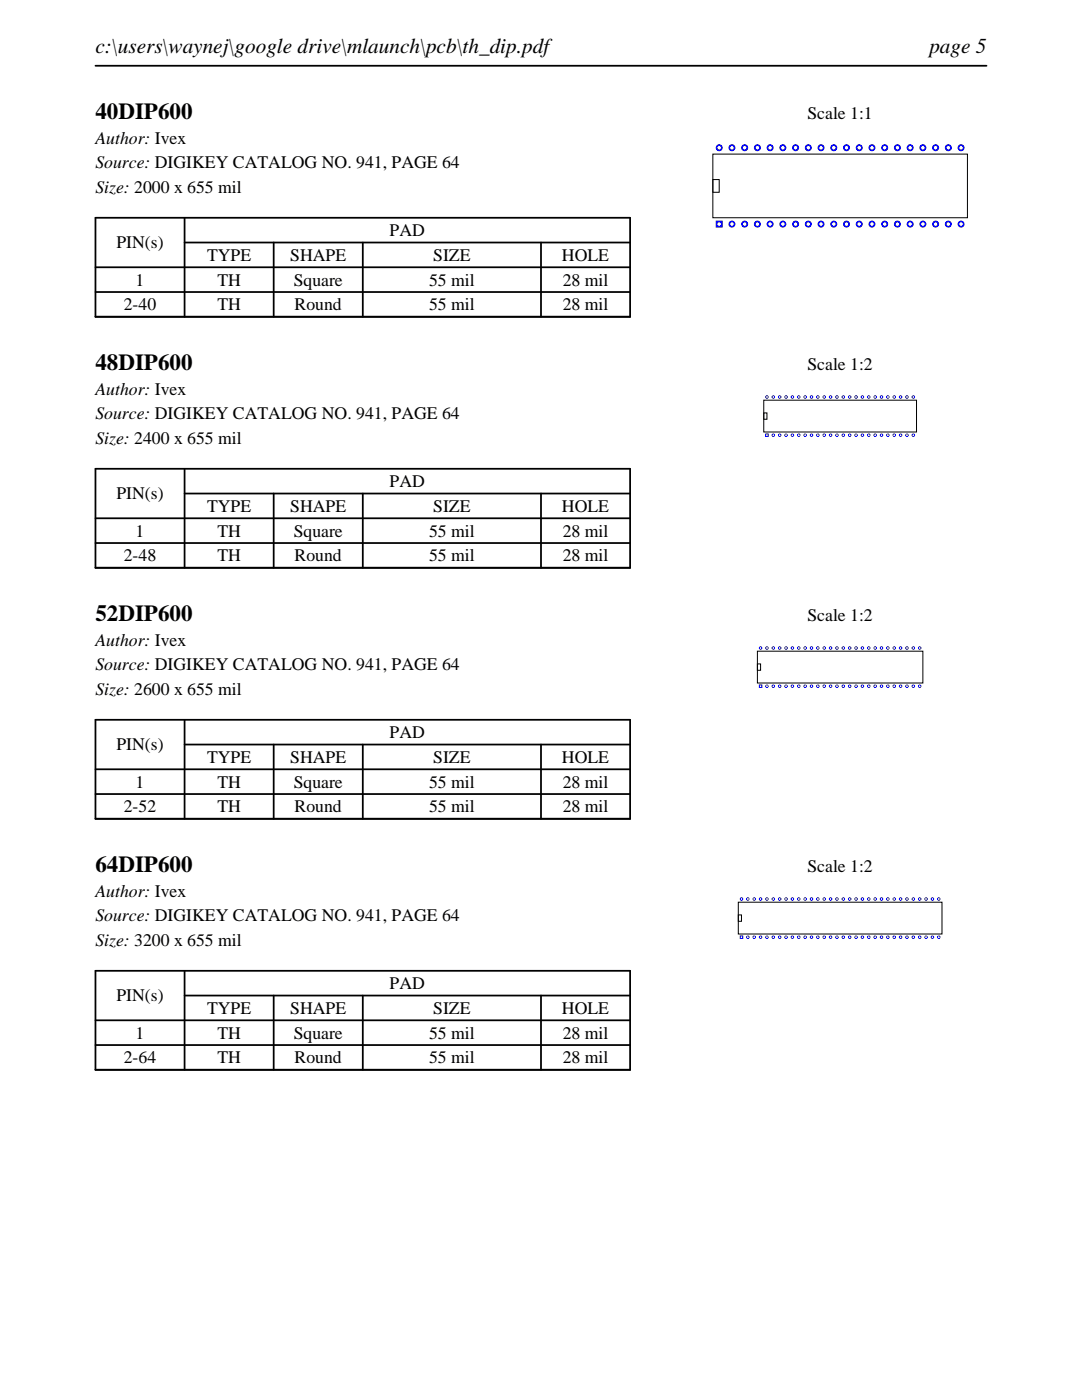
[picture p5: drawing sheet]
<svg xmlns="http://www.w3.org/2000/svg" width="216mm" height="279mm" viewBox="0 0 216 279" stroke-linecap="round" stroke-linejoin="round" font-family="sans-serif">
<path d="M19 13.1h177.8M19 43.5h106.7v19.7h-106.7zM19 53.3h106.7M19 58.3h106.7M36.8 48.4h88.9M36.8 43.5v19.7M54.6 48.4v14.8M72.4 48.4v14.8M107.9 48.4v14.8" fill="none" stroke="#000" stroke-width=".35"/>
<path d="M142.2 30.8h50.8v12.7h-50.8zM142.2 35.8h1.3v2.6h-1.3z" fill="none" stroke="#000" stroke-width=".2"/>
<g fill="#00f">
<path d="M142.8 44v1.4h1.4v-1.4zM143.2 44.7a.36 .36 0 0 1 .7 0 .36 .36 0 0 1-.7 0z"/>
<path d="M145.4 44.7a.7 .7 0 0 0 1.3 0 .7 .7 0 0 0-1.3 0zM145.7 44.7a.36 .36 0 0 1 .7 0 .36 .36 0 0 1-.7 0z"/>
<path d="M147.9 44.7a.7 .7 0 0 0 1.4 0 .7 .7 0 0 0-1.4 0zM148.2 44.7a.36 .36 0 0 1 .7 0 .36 .36 0 0 1-.7 0z"/>
<path d="M150.4 44.7a.7 .7 0 0 0 1.4 0 .7 .7 0 0 0-1.4 0zM150.8 44.7a.36 .36 0 0 1 .7 0 .36 .36 0 0 1-.7 0z"/>
<path d="M153 44.7a.7 .7 0 0 0 1.4 0 .7 .7 0 0 0-1.4 0zM153.3 44.7a.36 .36 0 0 1 .7 0 .36 .36 0 0 1-.7 0z"/>
<path d="M155.5 44.7a.7 .7 0 0 0 1.4 0 .7 .7 0 0 0-1.4 0zM155.9 44.7a.36 .36 0 0 1 .7 0 .36 .36 0 0 1-.7 0z"/>
<path d="M158.1 44.7a.7 .7 0 0 0 1.3 0 .7 .7 0 0 0-1.3 0zM158.4 44.7a.36 .36 0 0 1 .7 0 .36 .36 0 0 1-.7 0z"/>
<path d="M160.6 44.7a.7 .7 0 0 0 1.4 0 .7 .7 0 0 0-1.4 0zM160.9 44.7a.36 .36 0 0 1 .7 0 .36 .36 0 0 1-.7 0z"/>
<path d="M163.1 44.7a.7 .7 0 0 0 1.4 0 .7 .7 0 0 0-1.4 0zM163.5 44.7a.36 .36 0 0 1 .7 0 .36 .36 0 0 1-.7 0z"/>
<path d="M165.7 44.7a.7 .7 0 0 0 1.4 0 .7 .7 0 0 0-1.4 0zM166 44.7a.36 .36 0 0 1 .7 0 .36 .36 0 0 1-.7 0z"/>
<path d="M168.2 44.7a.7 .7 0 0 0 1.4 0 .7 .7 0 0 0-1.4 0zM168.6 44.7a.36 .36 0 0 1 .7 0 .36 .36 0 0 1-.7 0z"/>
<path d="M170.8 44.7a.7 .7 0 0 0 1.3 0 .7 .7 0 0 0-1.3 0zM171.1 44.7a.36 .36 0 0 1 .7 0 .36 .36 0 0 1-.7 0z"/>
<path d="M173.3 44.7a.7 .7 0 0 0 1.4 0 .7 .7 0 0 0-1.4 0zM173.6 44.7a.36 .36 0 0 1 .7 0 .36 .36 0 0 1-.7 0z"/>
<path d="M175.8 44.7a.7 .7 0 0 0 1.4 0 .7 .7 0 0 0-1.4 0zM176.2 44.7a.36 .36 0 0 1 .7 0 .36 .36 0 0 1-.7 0z"/>
<path d="M178.4 44.7a.7 .7 0 0 0 1.4 0 .7 .7 0 0 0-1.4 0zM178.7 44.7a.36 .36 0 0 1 .7 0 .36 .36 0 0 1-.7 0z"/>
<path d="M180.9 44.7a.7 .7 0 0 0 1.4 0 .7 .7 0 0 0-1.4 0zM181.3 44.7a.36 .36 0 0 1 .7 0 .36 .36 0 0 1-.7 0z"/>
<path d="M183.5 44.7a.7 .7 0 0 0 1.3 0 .7 .7 0 0 0-1.3 0zM183.8 44.7a.36 .36 0 0 1 .7 0 .36 .36 0 0 1-.7 0z"/>
<path d="M186 44.7a.7 .7 0 0 0 1.4 0 .7 .7 0 0 0-1.4 0zM186.3 44.7a.36 .36 0 0 1 .7 0 .36 .36 0 0 1-.7 0z"/>
<path d="M188.5 44.7a.7 .7 0 0 0 1.4 0 .7 .7 0 0 0-1.4 0zM188.9 44.7a.36 .36 0 0 1 .7 0 .36 .36 0 0 1-.7 0z"/>
<path d="M191.1 44.7a.7 .7 0 0 0 1.4 0 .7 .7 0 0 0-1.4 0zM191.4 44.7a.36 .36 0 0 1 .7 0 .36 .36 0 0 1-.7 0z"/>
<path d="M191.1 29.5a.7 .7 0 0 0 1.4 0 .7 .7 0 0 0-1.4 0zM191.4 29.5a.36 .36 0 0 1 .7 0 .36 .36 0 0 1-.7 0z"/>
<path d="M188.5 29.5a.7 .7 0 0 0 1.4 0 .7 .7 0 0 0-1.4 0zM188.9 29.5a.36 .36 0 0 1 .7 0 .36 .36 0 0 1-.7 0z"/>
<path d="M186 29.5a.7 .7 0 0 0 1.4 0 .7 .7 0 0 0-1.4 0zM186.3 29.5a.36 .36 0 0 1 .7 0 .36 .36 0 0 1-.7 0z"/>
<path d="M183.5 29.5a.7 .7 0 0 0 1.3 0 .7 .7 0 0 0-1.3 0zM183.8 29.5a.36 .36 0 0 1 .7 0 .36 .36 0 0 1-.7 0z"/>
<path d="M180.9 29.5a.7 .7 0 0 0 1.4 0 .7 .7 0 0 0-1.4 0zM181.3 29.5a.36 .36 0 0 1 .7 0 .36 .36 0 0 1-.7 0z"/>
<path d="M178.4 29.5a.7 .7 0 0 0 1.4 0 .7 .7 0 0 0-1.4 0zM178.7 29.5a.36 .36 0 0 1 .7 0 .36 .36 0 0 1-.7 0z"/>
<path d="M175.8 29.5a.7 .7 0 0 0 1.4 0 .7 .7 0 0 0-1.4 0zM176.2 29.5a.36 .36 0 0 1 .7 0 .36 .36 0 0 1-.7 0z"/>
<path d="M173.3 29.5a.7 .7 0 0 0 1.4 0 .7 .7 0 0 0-1.4 0zM173.6 29.5a.36 .36 0 0 1 .7 0 .36 .36 0 0 1-.7 0z"/>
<path d="M170.8 29.5a.7 .7 0 0 0 1.3 0 .7 .7 0 0 0-1.3 0zM171.1 29.5a.36 .36 0 0 1 .7 0 .36 .36 0 0 1-.7 0z"/>
<path d="M168.2 29.5a.7 .7 0 0 0 1.4 0 .7 .7 0 0 0-1.4 0zM168.6 29.5a.36 .36 0 0 1 .7 0 .36 .36 0 0 1-.7 0z"/>
<path d="M165.7 29.5a.7 .7 0 0 0 1.4 0 .7 .7 0 0 0-1.4 0zM166 29.5a.36 .36 0 0 1 .7 0 .36 .36 0 0 1-.7 0z"/>
<path d="M163.1 29.5a.7 .7 0 0 0 1.4 0 .7 .7 0 0 0-1.4 0zM163.5 29.5a.36 .36 0 0 1 .7 0 .36 .36 0 0 1-.7 0z"/>
<path d="M160.6 29.5a.7 .7 0 0 0 1.4 0 .7 .7 0 0 0-1.4 0zM160.9 29.5a.36 .36 0 0 1 .7 0 .36 .36 0 0 1-.7 0z"/>
<path d="M158.1 29.5a.7 .7 0 0 0 1.3 0 .7 .7 0 0 0-1.3 0zM158.4 29.5a.36 .36 0 0 1 .7 0 .36 .36 0 0 1-.7 0z"/>
<path d="M155.5 29.5a.7 .7 0 0 0 1.4 0 .7 .7 0 0 0-1.4 0zM155.9 29.5a.36 .36 0 0 1 .7 0 .36 .36 0 0 1-.7 0z"/>
<path d="M153 29.5a.7 .7 0 0 0 1.4 0 .7 .7 0 0 0-1.4 0zM153.3 29.5a.36 .36 0 0 1 .7 0 .36 .36 0 0 1-.7 0z"/>
<path d="M150.4 29.5a.7 .7 0 0 0 1.4 0 .7 .7 0 0 0-1.4 0zM150.8 29.5a.36 .36 0 0 1 .7 0 .36 .36 0 0 1-.7 0z"/>
<path d="M147.9 29.5a.7 .7 0 0 0 1.4 0 .7 .7 0 0 0-1.4 0zM148.2 29.5a.36 .36 0 0 1 .7 0 .36 .36 0 0 1-.7 0z"/>
<path d="M145.4 29.5a.7 .7 0 0 0 1.3 0 .7 .7 0 0 0-1.3 0zM145.7 29.5a.36 .36 0 0 1 .7 0 .36 .36 0 0 1-.7 0z"/>
<path d="M142.8 29.5a.7 .7 0 0 0 1.4 0 .7 .7 0 0 0-1.4 0zM143.2 29.5a.36 .36 0 0 1 .7 0 .36 .36 0 0 1-.7 0z"/>
</g>
<path d="M19 93.6h106.7v19.7h-106.7zM36.8 98.5h88.9M36.8 93.6v19.7M54.6 98.5v14.8M72.4 98.5v14.8M107.9 98.5v14.8M19 103.4h106.7M19 108.4h106.7" fill="none" stroke="#000" stroke-width=".35"/>
<path d="M152.4 79.9h30.5v6.3h-30.5zM152.4 82.4h.6v1.3h-.6z" fill="none" stroke="#000" stroke-width=".2"/>
<g fill="#00f">
<path d="M152.7 86.5v.7h.7v-.7zM152.9 86.9a.18 .18 0 0 1 .3 0 .18 .18 0 0 1-.3 0z"/>
<path d="M154 86.9a.35 .35 0 0 0 .7 0 .35 .35 0 0 0-.7 0zM154.1 86.9a.2 .2 0 0 1 .4 0 .2 .2 0 0 1-.4 0z"/>
<path d="M155.2 86.9a.35 .35 0 0 0 .7 0 .35 .35 0 0 0-.7 0zM155.4 86.9a.2 .2 0 0 1 .4 0 .2 .2 0 0 1-.4 0z"/>
<path d="M156.5 86.9a.35 .35 0 0 0 .7 0 .35 .35 0 0 0-.7 0zM156.7 86.9a.18 .18 0 0 1 .3 0 .18 .18 0 0 1-.3 0z"/>
<path d="M157.8 86.9a.35 .35 0 0 0 .7 0 .35 .35 0 0 0-.7 0zM157.9 86.9a.2 .2 0 0 1 .4 0 .2 .2 0 0 1-.4 0z"/>
<path d="M159 86.9a.35 .35 0 0 0 .7 0 .35 .35 0 0 0-.7 0zM159.2 86.9a.2 .2 0 0 1 .4 0 .2 .2 0 0 1-.4 0z"/>
<path d="M160.3 86.9a.35 .35 0 0 0 .7 0 .35 .35 0 0 0-.7 0zM160.5 86.9a.18 .18 0 0 1 .3 0 .18 .18 0 0 1-.3 0z"/>
<path d="M161.6 86.9a.35 .35 0 0 0 .7 0 .35 .35 0 0 0-.7 0zM161.7 86.9a.2 .2 0 0 1 .4 0 .2 .2 0 0 1-.4 0z"/>
<path d="M162.8 86.9a.35 .35 0 0 0 .7 0 .35 .35 0 0 0-.7 0zM163 86.9a.2 .2 0 0 1 .4 0 .2 .2 0 0 1-.4 0z"/>
<path d="M164.1 86.9a.35 .35 0 0 0 .7 0 .35 .35 0 0 0-.7 0zM164.3 86.9a.18 .18 0 0 1 .3 0 .18 .18 0 0 1-.3 0z"/>
<path d="M165.4 86.9a.35 .35 0 0 0 .7 0 .35 .35 0 0 0-.7 0zM165.6 86.9a.18 .18 0 0 1 .3 0 .18 .18 0 0 1-.3 0z"/>
<path d="M166.7 86.9a.35 .35 0 0 0 .7 0 .35 .35 0 0 0-.7 0zM166.8 86.9a.2 .2 0 0 1 .4 0 .2 .2 0 0 1-.4 0z"/>
<path d="M167.9 86.9a.35 .35 0 0 0 .7 0 .35 .35 0 0 0-.7 0zM168.1 86.9a.2 .2 0 0 1 .4 0 .2 .2 0 0 1-.4 0z"/>
<path d="M169.2 86.9a.35 .35 0 0 0 .7 0 .35 .35 0 0 0-.7 0zM169.4 86.9a.18 .18 0 0 1 .3 0 .18 .18 0 0 1-.3 0z"/>
<path d="M170.5 86.9a.35 .35 0 0 0 .7 0 .35 .35 0 0 0-.7 0zM170.6 86.9a.2 .2 0 0 1 .4 0 .2 .2 0 0 1-.4 0z"/>
<path d="M171.7 86.9a.35 .35 0 0 0 .7 0 .35 .35 0 0 0-.7 0zM171.9 86.9a.2 .2 0 0 1 .4 0 .2 .2 0 0 1-.4 0z"/>
<path d="M173 86.9a.35 .35 0 0 0 .7 0 .35 .35 0 0 0-.7 0zM173.2 86.9a.18 .18 0 0 1 .3 0 .18 .18 0 0 1-.3 0z"/>
<path d="M174.3 86.9a.35 .35 0 0 0 .7 0 .35 .35 0 0 0-.7 0zM174.4 86.9a.2 .2 0 0 1 .4 0 .2 .2 0 0 1-.4 0z"/>
<path d="M175.5 86.9a.35 .35 0 0 0 .7 0 .35 .35 0 0 0-.7 0zM175.7 86.9a.2 .2 0 0 1 .4 0 .2 .2 0 0 1-.4 0z"/>
<path d="M176.8 86.9a.35 .35 0 0 0 .7 0 .35 .35 0 0 0-.7 0zM177 86.9a.18 .18 0 0 1 .3 0 .18 .18 0 0 1-.3 0z"/>
<path d="M178.1 86.9a.35 .35 0 0 0 .7 0 .35 .35 0 0 0-.7 0zM178.3 86.9a.18 .18 0 0 1 .3 0 .18 .18 0 0 1-.3 0z"/>
<path d="M179.4 86.9a.35 .35 0 0 0 .7 0 .35 .35 0 0 0-.7 0zM179.5 86.9a.2 .2 0 0 1 .4 0 .2 .2 0 0 1-.4 0z"/>
<path d="M180.6 86.9a.35 .35 0 0 0 .7 0 .35 .35 0 0 0-.7 0zM180.8 86.9a.2 .2 0 0 1 .4 0 .2 .2 0 0 1-.4 0z"/>
<path d="M181.9 86.9a.35 .35 0 0 0 .7 0 .35 .35 0 0 0-.7 0zM182.1 86.9a.18 .18 0 0 1 .3 0 .18 .18 0 0 1-.3 0z"/>
<path d="M181.9 79.2a.35 .35 0 0 0 .7 0 .35 .35 0 0 0-.7 0zM182.1 79.2a.18 .18 0 0 1 .3 0 .18 .18 0 0 1-.3 0z"/>
<path d="M180.6 79.2a.35 .35 0 0 0 .7 0 .35 .35 0 0 0-.7 0zM180.8 79.2a.2 .2 0 0 1 .4 0 .2 .2 0 0 1-.4 0z"/>
<path d="M179.4 79.2a.35 .35 0 0 0 .7 0 .35 .35 0 0 0-.7 0zM179.5 79.2a.2 .2 0 0 1 .4 0 .2 .2 0 0 1-.4 0z"/>
<path d="M178.1 79.2a.35 .35 0 0 0 .7 0 .35 .35 0 0 0-.7 0zM178.3 79.2a.18 .18 0 0 1 .3 0 .18 .18 0 0 1-.3 0z"/>
<path d="M176.8 79.2a.35 .35 0 0 0 .7 0 .35 .35 0 0 0-.7 0zM177 79.2a.18 .18 0 0 1 .3 0 .18 .18 0 0 1-.3 0z"/>
<path d="M175.5 79.2a.35 .35 0 0 0 .7 0 .35 .35 0 0 0-.7 0zM175.7 79.2a.2 .2 0 0 1 .4 0 .2 .2 0 0 1-.4 0z"/>
<path d="M174.3 79.2a.35 .35 0 0 0 .7 0 .35 .35 0 0 0-.7 0zM174.4 79.2a.2 .2 0 0 1 .4 0 .2 .2 0 0 1-.4 0z"/>
<path d="M173 79.2a.35 .35 0 0 0 .7 0 .35 .35 0 0 0-.7 0zM173.2 79.2a.18 .18 0 0 1 .3 0 .18 .18 0 0 1-.3 0z"/>
<path d="M171.7 79.2a.35 .35 0 0 0 .7 0 .35 .35 0 0 0-.7 0zM171.9 79.2a.2 .2 0 0 1 .4 0 .2 .2 0 0 1-.4 0z"/>
<path d="M170.5 79.2a.35 .35 0 0 0 .7 0 .35 .35 0 0 0-.7 0zM170.6 79.2a.2 .2 0 0 1 .4 0 .2 .2 0 0 1-.4 0z"/>
<path d="M169.2 79.2a.35 .35 0 0 0 .7 0 .35 .35 0 0 0-.7 0zM169.4 79.2a.18 .18 0 0 1 .3 0 .18 .18 0 0 1-.3 0z"/>
<path d="M167.9 79.2a.35 .35 0 0 0 .7 0 .35 .35 0 0 0-.7 0zM168.1 79.2a.2 .2 0 0 1 .4 0 .2 .2 0 0 1-.4 0z"/>
<path d="M166.7 79.2a.35 .35 0 0 0 .7 0 .35 .35 0 0 0-.7 0zM166.8 79.2a.2 .2 0 0 1 .4 0 .2 .2 0 0 1-.4 0z"/>
<path d="M165.4 79.2a.35 .35 0 0 0 .7 0 .35 .35 0 0 0-.7 0zM165.6 79.2a.18 .18 0 0 1 .3 0 .18 .18 0 0 1-.3 0z"/>
<path d="M164.1 79.2a.35 .35 0 0 0 .7 0 .35 .35 0 0 0-.7 0zM164.3 79.2a.18 .18 0 0 1 .3 0 .18 .18 0 0 1-.3 0z"/>
<path d="M162.8 79.2a.35 .35 0 0 0 .7 0 .35 .35 0 0 0-.7 0zM163 79.2a.2 .2 0 0 1 .4 0 .2 .2 0 0 1-.4 0z"/>
<path d="M161.6 79.2a.35 .35 0 0 0 .7 0 .35 .35 0 0 0-.7 0zM161.7 79.2a.2 .2 0 0 1 .4 0 .2 .2 0 0 1-.4 0z"/>
<path d="M160.3 79.2a.35 .35 0 0 0 .7 0 .35 .35 0 0 0-.7 0zM160.5 79.2a.18 .18 0 0 1 .3 0 .18 .18 0 0 1-.3 0z"/>
<path d="M159 79.2a.35 .35 0 0 0 .7 0 .35 .35 0 0 0-.7 0zM159.2 79.2a.2 .2 0 0 1 .4 0 .2 .2 0 0 1-.4 0z"/>
<path d="M157.8 79.2a.35 .35 0 0 0 .7 0 .35 .35 0 0 0-.7 0zM157.9 79.2a.2 .2 0 0 1 .4 0 .2 .2 0 0 1-.4 0z"/>
<path d="M156.5 79.2a.35 .35 0 0 0 .7 0 .35 .35 0 0 0-.7 0zM156.7 79.2a.18 .18 0 0 1 .3 0 .18 .18 0 0 1-.3 0z"/>
<path d="M155.2 79.2a.35 .35 0 0 0 .7 0 .35 .35 0 0 0-.7 0zM155.4 79.2a.2 .2 0 0 1 .4 0 .2 .2 0 0 1-.4 0z"/>
<path d="M154 79.2a.35 .35 0 0 0 .7 0 .35 .35 0 0 0-.7 0zM154.1 79.2a.2 .2 0 0 1 .4 0 .2 .2 0 0 1-.4 0z"/>
<path d="M152.7 79.2a.35 .35 0 0 0 .7 0 .35 .35 0 0 0-.7 0zM152.9 79.2a.18 .18 0 0 1 .3 0 .18 .18 0 0 1-.3 0z"/>
</g>
<path d="M19 143.7h106.7v19.7h-106.7zM19 153.5h106.7M19 158.5h106.7M36.8 148.6h88.9M36.8 143.7v19.7M54.6 148.6v14.8M72.4 148.6v14.8M107.9 148.6v14.8" fill="none" stroke="#000" stroke-width=".35"/>
<path d="M151.1 130h33v6.3h-33zM151.1 132.5h.7v1.3h-.7z" fill="none" stroke="#000" stroke-width=".2"/>
<g fill="#00f">
<path d="M151.4 136.6v.7h.7v-.7zM151.6 136.9a.18 .18 0 0 1 .3 0 .18 .18 0 0 1-.3 0z"/>
<path d="M152.7 136.9a.35 .35 0 0 0 .7 0 .35 .35 0 0 0-.7 0zM152.9 136.9a.18 .18 0 0 1 .3 0 .18 .18 0 0 1-.3 0z"/>
<path d="M154 136.9a.35 .35 0 0 0 .7 0 .35 .35 0 0 0-.7 0zM154.1 136.9a.2 .2 0 0 1 .4 0 .2 .2 0 0 1-.4 0z"/>
<path d="M155.2 136.9a.35 .35 0 0 0 .7 0 .35 .35 0 0 0-.7 0zM155.4 136.9a.2 .2 0 0 1 .4 0 .2 .2 0 0 1-.4 0z"/>
<path d="M156.5 136.9a.35 .35 0 0 0 .7 0 .35 .35 0 0 0-.7 0zM156.7 136.9a.18 .18 0 0 1 .3 0 .18 .18 0 0 1-.3 0z"/>
<path d="M157.8 136.9a.35 .35 0 0 0 .7 0 .35 .35 0 0 0-.7 0zM157.9 136.9a.2 .2 0 0 1 .4 0 .2 .2 0 0 1-.4 0z"/>
<path d="M159 136.9a.35 .35 0 0 0 .7 0 .35 .35 0 0 0-.7 0zM159.2 136.9a.2 .2 0 0 1 .4 0 .2 .2 0 0 1-.4 0z"/>
<path d="M160.3 136.9a.35 .35 0 0 0 .7 0 .35 .35 0 0 0-.7 0zM160.5 136.9a.18 .18 0 0 1 .3 0 .18 .18 0 0 1-.3 0z"/>
<path d="M161.6 136.9a.35 .35 0 0 0 .7 0 .35 .35 0 0 0-.7 0zM161.7 136.9a.2 .2 0 0 1 .4 0 .2 .2 0 0 1-.4 0z"/>
<path d="M162.8 136.9a.35 .35 0 0 0 .7 0 .35 .35 0 0 0-.7 0zM163 136.9a.2 .2 0 0 1 .4 0 .2 .2 0 0 1-.4 0z"/>
<path d="M164.1 136.9a.35 .35 0 0 0 .7 0 .35 .35 0 0 0-.7 0zM164.3 136.9a.18 .18 0 0 1 .3 0 .18 .18 0 0 1-.3 0z"/>
<path d="M165.4 136.9a.35 .35 0 0 0 .7 0 .35 .35 0 0 0-.7 0zM165.6 136.9a.18 .18 0 0 1 .3 0 .18 .18 0 0 1-.3 0z"/>
<path d="M166.7 136.9a.35 .35 0 0 0 .7 0 .35 .35 0 0 0-.7 0zM166.8 136.9a.2 .2 0 0 1 .4 0 .2 .2 0 0 1-.4 0z"/>
<path d="M167.9 136.9a.35 .35 0 0 0 .7 0 .35 .35 0 0 0-.7 0zM168.1 136.9a.2 .2 0 0 1 .4 0 .2 .2 0 0 1-.4 0z"/>
<path d="M169.2 136.9a.35 .35 0 0 0 .7 0 .35 .35 0 0 0-.7 0zM169.4 136.9a.18 .18 0 0 1 .3 0 .18 .18 0 0 1-.3 0z"/>
<path d="M170.5 136.9a.35 .35 0 0 0 .7 0 .35 .35 0 0 0-.7 0zM170.6 136.9a.2 .2 0 0 1 .4 0 .2 .2 0 0 1-.4 0z"/>
<path d="M171.7 136.9a.35 .35 0 0 0 .7 0 .35 .35 0 0 0-.7 0zM171.9 136.9a.2 .2 0 0 1 .4 0 .2 .2 0 0 1-.4 0z"/>
<path d="M173 136.9a.35 .35 0 0 0 .7 0 .35 .35 0 0 0-.7 0zM173.2 136.9a.18 .18 0 0 1 .3 0 .18 .18 0 0 1-.3 0z"/>
<path d="M174.3 136.9a.35 .35 0 0 0 .7 0 .35 .35 0 0 0-.7 0zM174.4 136.9a.2 .2 0 0 1 .4 0 .2 .2 0 0 1-.4 0z"/>
<path d="M175.5 136.9a.35 .35 0 0 0 .7 0 .35 .35 0 0 0-.7 0zM175.7 136.9a.2 .2 0 0 1 .4 0 .2 .2 0 0 1-.4 0z"/>
<path d="M176.8 136.9a.35 .35 0 0 0 .7 0 .35 .35 0 0 0-.7 0zM177 136.9a.18 .18 0 0 1 .3 0 .18 .18 0 0 1-.3 0z"/>
<path d="M178.1 136.9a.35 .35 0 0 0 .7 0 .35 .35 0 0 0-.7 0zM178.3 136.9a.18 .18 0 0 1 .3 0 .18 .18 0 0 1-.3 0z"/>
<path d="M179.4 136.9a.35 .35 0 0 0 .7 0 .35 .35 0 0 0-.7 0zM179.5 136.9a.2 .2 0 0 1 .4 0 .2 .2 0 0 1-.4 0z"/>
<path d="M180.6 136.9a.35 .35 0 0 0 .7 0 .35 .35 0 0 0-.7 0zM180.8 136.9a.2 .2 0 0 1 .4 0 .2 .2 0 0 1-.4 0z"/>
<path d="M181.9 136.9a.35 .35 0 0 0 .7 0 .35 .35 0 0 0-.7 0zM182.1 136.9a.18 .18 0 0 1 .3 0 .18 .18 0 0 1-.3 0z"/>
<path d="M183.2 136.9a.35 .35 0 0 0 .7 0 .35 .35 0 0 0-.7 0zM183.3 136.9a.2 .2 0 0 1 .4 0 .2 .2 0 0 1-.4 0z"/>
<path d="M183.2 129.3a.35 .35 0 0 0 .7 0 .35 .35 0 0 0-.7 0zM183.3 129.3a.2 .2 0 0 1 .4 0 .2 .2 0 0 1-.4 0z"/>
<path d="M181.9 129.3a.35 .35 0 0 0 .7 0 .35 .35 0 0 0-.7 0zM182.1 129.3a.18 .18 0 0 1 .3 0 .18 .18 0 0 1-.3 0z"/>
<path d="M180.6 129.3a.35 .35 0 0 0 .7 0 .35 .35 0 0 0-.7 0zM180.8 129.3a.2 .2 0 0 1 .4 0 .2 .2 0 0 1-.4 0z"/>
<path d="M179.4 129.3a.35 .35 0 0 0 .7 0 .35 .35 0 0 0-.7 0zM179.5 129.3a.2 .2 0 0 1 .4 0 .2 .2 0 0 1-.4 0z"/>
<path d="M178.1 129.3a.35 .35 0 0 0 .7 0 .35 .35 0 0 0-.7 0zM178.3 129.3a.18 .18 0 0 1 .3 0 .18 .18 0 0 1-.3 0z"/>
<path d="M176.8 129.3a.35 .35 0 0 0 .7 0 .35 .35 0 0 0-.7 0zM177 129.3a.18 .18 0 0 1 .3 0 .18 .18 0 0 1-.3 0z"/>
<path d="M175.5 129.3a.35 .35 0 0 0 .7 0 .35 .35 0 0 0-.7 0zM175.7 129.3a.2 .2 0 0 1 .4 0 .2 .2 0 0 1-.4 0z"/>
<path d="M174.3 129.3a.35 .35 0 0 0 .7 0 .35 .35 0 0 0-.7 0zM174.4 129.3a.2 .2 0 0 1 .4 0 .2 .2 0 0 1-.4 0z"/>
<path d="M173 129.3a.35 .35 0 0 0 .7 0 .35 .35 0 0 0-.7 0zM173.2 129.3a.18 .18 0 0 1 .3 0 .18 .18 0 0 1-.3 0z"/>
<path d="M171.7 129.3a.35 .35 0 0 0 .7 0 .35 .35 0 0 0-.7 0zM171.9 129.3a.2 .2 0 0 1 .4 0 .2 .2 0 0 1-.4 0z"/>
<path d="M170.5 129.3a.35 .35 0 0 0 .7 0 .35 .35 0 0 0-.7 0zM170.6 129.3a.2 .2 0 0 1 .4 0 .2 .2 0 0 1-.4 0z"/>
<path d="M169.2 129.3a.35 .35 0 0 0 .7 0 .35 .35 0 0 0-.7 0zM169.4 129.3a.18 .18 0 0 1 .3 0 .18 .18 0 0 1-.3 0z"/>
<path d="M167.9 129.3a.35 .35 0 0 0 .7 0 .35 .35 0 0 0-.7 0zM168.1 129.3a.2 .2 0 0 1 .4 0 .2 .2 0 0 1-.4 0z"/>
<path d="M166.7 129.3a.35 .35 0 0 0 .7 0 .35 .35 0 0 0-.7 0zM166.8 129.3a.2 .2 0 0 1 .4 0 .2 .2 0 0 1-.4 0z"/>
<path d="M165.4 129.3a.35 .35 0 0 0 .7 0 .35 .35 0 0 0-.7 0zM165.6 129.3a.18 .18 0 0 1 .3 0 .18 .18 0 0 1-.3 0z"/>
<path d="M164.1 129.3a.35 .35 0 0 0 .7 0 .35 .35 0 0 0-.7 0zM164.3 129.3a.18 .18 0 0 1 .3 0 .18 .18 0 0 1-.3 0z"/>
<path d="M162.8 129.3a.35 .35 0 0 0 .7 0 .35 .35 0 0 0-.7 0zM163 129.3a.2 .2 0 0 1 .4 0 .2 .2 0 0 1-.4 0z"/>
<path d="M161.6 129.3a.35 .35 0 0 0 .7 0 .35 .35 0 0 0-.7 0zM161.7 129.3a.2 .2 0 0 1 .4 0 .2 .2 0 0 1-.4 0z"/>
<path d="M160.3 129.3a.35 .35 0 0 0 .7 0 .35 .35 0 0 0-.7 0zM160.5 129.3a.18 .18 0 0 1 .3 0 .18 .18 0 0 1-.3 0z"/>
<path d="M159 129.3a.35 .35 0 0 0 .7 0 .35 .35 0 0 0-.7 0zM159.2 129.3a.2 .2 0 0 1 .4 0 .2 .2 0 0 1-.4 0z"/>
<path d="M157.8 129.3a.35 .35 0 0 0 .7 0 .35 .35 0 0 0-.7 0zM157.9 129.3a.2 .2 0 0 1 .4 0 .2 .2 0 0 1-.4 0z"/>
<path d="M156.5 129.3a.35 .35 0 0 0 .7 0 .35 .35 0 0 0-.7 0zM156.7 129.3a.18 .18 0 0 1 .3 0 .18 .18 0 0 1-.3 0z"/>
<path d="M155.2 129.3a.35 .35 0 0 0 .7 0 .35 .35 0 0 0-.7 0zM155.4 129.3a.2 .2 0 0 1 .4 0 .2 .2 0 0 1-.4 0z"/>
<path d="M154 129.3a.35 .35 0 0 0 .7 0 .35 .35 0 0 0-.7 0zM154.1 129.3a.2 .2 0 0 1 .4 0 .2 .2 0 0 1-.4 0z"/>
<path d="M152.7 129.3a.35 .35 0 0 0 .7 0 .35 .35 0 0 0-.7 0zM152.9 129.3a.18 .18 0 0 1 .3 0 .18 .18 0 0 1-.3 0z"/>
<path d="M151.4 129.3a.35 .35 0 0 0 .7 0 .35 .35 0 0 0-.7 0zM151.6 129.3a.18 .18 0 0 1 .3 0 .18 .18 0 0 1-.3 0z"/>
</g>
<path d="M19 193.7h106.7v19.8h-106.7zM36.8 198.7h88.9M36.8 193.7v19.8M54.6 198.7v14.8M72.4 198.7v14.8M107.9 198.7v14.8M19 203.6h106.7M19 208.6h106.7" fill="none" stroke="#000" stroke-width=".35"/>
<path d="M147.3 180.1h40.7v6.3h-40.7zM147.3 182.6h.7v1.3h-.7z" fill="none" stroke="#000" stroke-width=".2"/>
<g fill="#00f">
<path d="M147.6 186.7v.7h.7v-.7zM147.8 187a.18 .18 0 0 1 .3 0 .18 .18 0 0 1-.3 0z"/>
<path d="M148.9 187a.35 .35 0 0 0 .7 0 .35 .35 0 0 0-.7 0zM149 187a.2 .2 0 0 1 .4 0 .2 .2 0 0 1-.4 0z"/>
<path d="M150.1 187a.35 .35 0 0 0 .7 0 .35 .35 0 0 0-.7 0zM150.3 187a.2 .2 0 0 1 .4 0 .2 .2 0 0 1-.4 0z"/>
<path d="M151.4 187a.35 .35 0 0 0 .7 0 .35 .35 0 0 0-.7 0zM151.6 187a.18 .18 0 0 1 .3 0 .18 .18 0 0 1-.3 0z"/>
<path d="M152.7 187a.35 .35 0 0 0 .7 0 .35 .35 0 0 0-.7 0zM152.9 187a.18 .18 0 0 1 .3 0 .18 .18 0 0 1-.3 0z"/>
<path d="M154 187a.35 .35 0 0 0 .7 0 .35 .35 0 0 0-.7 0zM154.1 187a.2 .2 0 0 1 .4 0 .2 .2 0 0 1-.4 0z"/>
<path d="M155.2 187a.35 .35 0 0 0 .7 0 .35 .35 0 0 0-.7 0zM155.4 187a.2 .2 0 0 1 .4 0 .2 .2 0 0 1-.4 0z"/>
<path d="M156.5 187a.35 .35 0 0 0 .7 0 .35 .35 0 0 0-.7 0zM156.7 187a.18 .18 0 0 1 .3 0 .18 .18 0 0 1-.3 0z"/>
<path d="M157.8 187a.35 .35 0 0 0 .7 0 .35 .35 0 0 0-.7 0zM157.9 187a.2 .2 0 0 1 .4 0 .2 .2 0 0 1-.4 0z"/>
<path d="M159 187a.35 .35 0 0 0 .7 0 .35 .35 0 0 0-.7 0zM159.2 187a.2 .2 0 0 1 .4 0 .2 .2 0 0 1-.4 0z"/>
<path d="M160.3 187a.35 .35 0 0 0 .7 0 .35 .35 0 0 0-.7 0zM160.5 187a.18 .18 0 0 1 .3 0 .18 .18 0 0 1-.3 0z"/>
<path d="M161.6 187a.35 .35 0 0 0 .7 0 .35 .35 0 0 0-.7 0zM161.7 187a.2 .2 0 0 1 .4 0 .2 .2 0 0 1-.4 0z"/>
<path d="M162.8 187a.35 .35 0 0 0 .7 0 .35 .35 0 0 0-.7 0zM163 187a.2 .2 0 0 1 .4 0 .2 .2 0 0 1-.4 0z"/>
<path d="M164.1 187a.35 .35 0 0 0 .7 0 .35 .35 0 0 0-.7 0zM164.3 187a.18 .18 0 0 1 .3 0 .18 .18 0 0 1-.3 0z"/>
<path d="M165.4 187a.35 .35 0 0 0 .7 0 .35 .35 0 0 0-.7 0zM165.6 187a.18 .18 0 0 1 .3 0 .18 .18 0 0 1-.3 0z"/>
<path d="M166.7 187a.35 .35 0 0 0 .7 0 .35 .35 0 0 0-.7 0zM166.8 187a.2 .2 0 0 1 .4 0 .2 .2 0 0 1-.4 0z"/>
<path d="M167.9 187a.35 .35 0 0 0 .7 0 .35 .35 0 0 0-.7 0zM168.1 187a.2 .2 0 0 1 .4 0 .2 .2 0 0 1-.4 0z"/>
<path d="M169.2 187a.35 .35 0 0 0 .7 0 .35 .35 0 0 0-.7 0zM169.4 187a.18 .18 0 0 1 .3 0 .18 .18 0 0 1-.3 0z"/>
<path d="M170.5 187a.35 .35 0 0 0 .7 0 .35 .35 0 0 0-.7 0zM170.6 187a.2 .2 0 0 1 .4 0 .2 .2 0 0 1-.4 0z"/>
<path d="M171.7 187a.35 .35 0 0 0 .7 0 .35 .35 0 0 0-.7 0zM171.9 187a.2 .2 0 0 1 .4 0 .2 .2 0 0 1-.4 0z"/>
<path d="M173 187a.35 .35 0 0 0 .7 0 .35 .35 0 0 0-.7 0zM173.2 187a.18 .18 0 0 1 .3 0 .18 .18 0 0 1-.3 0z"/>
<path d="M174.3 187a.35 .35 0 0 0 .7 0 .35 .35 0 0 0-.7 0zM174.4 187a.2 .2 0 0 1 .4 0 .2 .2 0 0 1-.4 0z"/>
<path d="M175.5 187a.35 .35 0 0 0 .7 0 .35 .35 0 0 0-.7 0zM175.7 187a.2 .2 0 0 1 .4 0 .2 .2 0 0 1-.4 0z"/>
<path d="M176.8 187a.35 .35 0 0 0 .7 0 .35 .35 0 0 0-.7 0zM177 187a.18 .18 0 0 1 .3 0 .18 .18 0 0 1-.3 0z"/>
<path d="M178.1 187a.35 .35 0 0 0 .7 0 .35 .35 0 0 0-.7 0zM178.3 187a.18 .18 0 0 1 .3 0 .18 .18 0 0 1-.3 0z"/>
<path d="M179.4 187a.35 .35 0 0 0 .7 0 .35 .35 0 0 0-.7 0zM179.5 187a.2 .2 0 0 1 .4 0 .2 .2 0 0 1-.4 0z"/>
<path d="M180.6 187a.35 .35 0 0 0 .7 0 .35 .35 0 0 0-.7 0zM180.8 187a.2 .2 0 0 1 .4 0 .2 .2 0 0 1-.4 0z"/>
<path d="M181.9 187a.35 .35 0 0 0 .7 0 .35 .35 0 0 0-.7 0zM182.1 187a.18 .18 0 0 1 .3 0 .18 .18 0 0 1-.3 0z"/>
<path d="M183.2 187a.35 .35 0 0 0 .7 0 .35 .35 0 0 0-.7 0zM183.3 187a.2 .2 0 0 1 .4 0 .2 .2 0 0 1-.4 0z"/>
<path d="M184.4 187a.35 .35 0 0 0 .7 0 .35 .35 0 0 0-.7 0zM184.6 187a.2 .2 0 0 1 .4 0 .2 .2 0 0 1-.4 0z"/>
<path d="M185.7 187a.35 .35 0 0 0 .7 0 .35 .35 0 0 0-.7 0zM185.9 187a.18 .18 0 0 1 .3 0 .18 .18 0 0 1-.3 0z"/>
<path d="M187 187a.35 .35 0 0 0 .7 0 .35 .35 0 0 0-.7 0zM187.1 187a.2 .2 0 0 1 .4 0 .2 .2 0 0 1-.4 0z"/>
<path d="M187 179.4a.35 .35 0 0 0 .7 0 .35 .35 0 0 0-.7 0zM187.1 179.4a.2 .2 0 0 1 .4 0 .2 .2 0 0 1-.4 0z"/>
<path d="M185.7 179.4a.35 .35 0 0 0 .7 0 .35 .35 0 0 0-.7 0zM185.9 179.4a.18 .18 0 0 1 .3 0 .18 .18 0 0 1-.3 0z"/>
<path d="M184.4 179.4a.35 .35 0 0 0 .7 0 .35 .35 0 0 0-.7 0zM184.6 179.4a.2 .2 0 0 1 .4 0 .2 .2 0 0 1-.4 0z"/>
<path d="M183.2 179.4a.35 .35 0 0 0 .7 0 .35 .35 0 0 0-.7 0zM183.3 179.4a.2 .2 0 0 1 .4 0 .2 .2 0 0 1-.4 0z"/>
<path d="M181.9 179.4a.35 .35 0 0 0 .7 0 .35 .35 0 0 0-.7 0zM182.1 179.4a.18 .18 0 0 1 .3 0 .18 .18 0 0 1-.3 0z"/>
<path d="M180.6 179.4a.35 .35 0 0 0 .7 0 .35 .35 0 0 0-.7 0zM180.8 179.4a.2 .2 0 0 1 .4 0 .2 .2 0 0 1-.4 0z"/>
<path d="M179.4 179.4a.35 .35 0 0 0 .7 0 .35 .35 0 0 0-.7 0zM179.5 179.4a.2 .2 0 0 1 .4 0 .2 .2 0 0 1-.4 0z"/>
<path d="M178.1 179.4a.35 .35 0 0 0 .7 0 .35 .35 0 0 0-.7 0zM178.3 179.4a.18 .18 0 0 1 .3 0 .18 .18 0 0 1-.3 0z"/>
<path d="M176.8 179.4a.35 .35 0 0 0 .7 0 .35 .35 0 0 0-.7 0zM177 179.4a.18 .18 0 0 1 .3 0 .18 .18 0 0 1-.3 0z"/>
<path d="M175.5 179.4a.35 .35 0 0 0 .7 0 .35 .35 0 0 0-.7 0zM175.7 179.4a.2 .2 0 0 1 .4 0 .2 .2 0 0 1-.4 0z"/>
<path d="M174.3 179.4a.35 .35 0 0 0 .7 0 .35 .35 0 0 0-.7 0zM174.4 179.4a.2 .2 0 0 1 .4 0 .2 .2 0 0 1-.4 0z"/>
<path d="M173 179.4a.35 .35 0 0 0 .7 0 .35 .35 0 0 0-.7 0zM173.2 179.4a.18 .18 0 0 1 .3 0 .18 .18 0 0 1-.3 0z"/>
<path d="M171.7 179.4a.35 .35 0 0 0 .7 0 .35 .35 0 0 0-.7 0zM171.9 179.4a.2 .2 0 0 1 .4 0 .2 .2 0 0 1-.4 0z"/>
<path d="M170.5 179.4a.35 .35 0 0 0 .7 0 .35 .35 0 0 0-.7 0zM170.6 179.4a.2 .2 0 0 1 .4 0 .2 .2 0 0 1-.4 0z"/>
<path d="M169.2 179.4a.35 .35 0 0 0 .7 0 .35 .35 0 0 0-.7 0zM169.4 179.4a.18 .18 0 0 1 .3 0 .18 .18 0 0 1-.3 0z"/>
<path d="M167.9 179.4a.35 .35 0 0 0 .7 0 .35 .35 0 0 0-.7 0zM168.1 179.4a.2 .2 0 0 1 .4 0 .2 .2 0 0 1-.4 0z"/>
<path d="M166.7 179.4a.35 .35 0 0 0 .7 0 .35 .35 0 0 0-.7 0zM166.8 179.4a.2 .2 0 0 1 .4 0 .2 .2 0 0 1-.4 0z"/>
<path d="M165.4 179.4a.35 .35 0 0 0 .7 0 .35 .35 0 0 0-.7 0zM165.6 179.4a.18 .18 0 0 1 .3 0 .18 .18 0 0 1-.3 0z"/>
<path d="M164.1 179.4a.35 .35 0 0 0 .7 0 .35 .35 0 0 0-.7 0zM164.3 179.4a.18 .18 0 0 1 .3 0 .18 .18 0 0 1-.3 0z"/>
<path d="M162.8 179.4a.35 .35 0 0 0 .7 0 .35 .35 0 0 0-.7 0zM163 179.4a.2 .2 0 0 1 .4 0 .2 .2 0 0 1-.4 0z"/>
<path d="M161.6 179.4a.35 .35 0 0 0 .7 0 .35 .35 0 0 0-.7 0zM161.7 179.4a.2 .2 0 0 1 .4 0 .2 .2 0 0 1-.4 0z"/>
<path d="M160.3 179.4a.35 .35 0 0 0 .7 0 .35 .35 0 0 0-.7 0zM160.5 179.4a.18 .18 0 0 1 .3 0 .18 .18 0 0 1-.3 0z"/>
<path d="M159 179.4a.35 .35 0 0 0 .7 0 .35 .35 0 0 0-.7 0zM159.2 179.4a.2 .2 0 0 1 .4 0 .2 .2 0 0 1-.4 0z"/>
<path d="M157.8 179.4a.35 .35 0 0 0 .7 0 .35 .35 0 0 0-.7 0zM157.9 179.4a.2 .2 0 0 1 .4 0 .2 .2 0 0 1-.4 0z"/>
<path d="M156.5 179.4a.35 .35 0 0 0 .7 0 .35 .35 0 0 0-.7 0zM156.7 179.4a.18 .18 0 0 1 .3 0 .18 .18 0 0 1-.3 0z"/>
<path d="M155.2 179.4a.35 .35 0 0 0 .7 0 .35 .35 0 0 0-.7 0zM155.4 179.4a.2 .2 0 0 1 .4 0 .2 .2 0 0 1-.4 0z"/>
<path d="M154 179.4a.35 .35 0 0 0 .7 0 .35 .35 0 0 0-.7 0zM154.1 179.4a.2 .2 0 0 1 .4 0 .2 .2 0 0 1-.4 0z"/>
<path d="M152.7 179.4a.35 .35 0 0 0 .7 0 .35 .35 0 0 0-.7 0zM152.9 179.4a.18 .18 0 0 1 .3 0 .18 .18 0 0 1-.3 0z"/>
<path d="M151.4 179.4a.35 .35 0 0 0 .7 0 .35 .35 0 0 0-.7 0zM151.6 179.4a.18 .18 0 0 1 .3 0 .18 .18 0 0 1-.3 0z"/>
<path d="M150.1 179.4a.35 .35 0 0 0 .7 0 .35 .35 0 0 0-.7 0zM150.3 179.4a.2 .2 0 0 1 .4 0 .2 .2 0 0 1-.4 0z"/>
<path d="M148.9 179.4a.35 .35 0 0 0 .7 0 .35 .35 0 0 0-.7 0zM149 179.4a.2 .2 0 0 1 .4 0 .2 .2 0 0 1-.4 0z"/>
<path d="M147.6 179.4a.35 .35 0 0 0 .7 0 .35 .35 0 0 0-.7 0zM147.8 179.4a.18 .18 0 0 1 .3 0 .18 .18 0 0 1-.3 0z"/>
</g>
<g font-size="4.6">
<text x="19" y="23.7">40DIP600</text>
<text x="19" y="73.8">48DIP600</text>
<text x="19" y="123.9">52DIP600</text>
<text x="19" y="174">64DIP600</text>
</g>
<g font-size="4.2">
<text x="19" y="10.6">c:\users\waynej\google drive\mlaunch\pcb\th_dip.pdf</text>
<text x="185.4" y="10.6">page 5</text>
</g>
<g font-size="3.5">
<text x="161.1" y="23.7">Scale 1:1</text>
<text x="19" y="28.6">Author: Ivex</text>
<text x="19" y="33.6">Source: DIGIKEY CATALOG NO. 941, PAGE 64</text>
<text x="19" y="38.5">Size: 2000 x 655 mil</text>
<text x="77.8" y="47.1">PAD</text>
<text x="23.2" y="49.6">PIN(s)</text>
<text x="41.3" y="52.1">TYPE</text>
<text x="57.9" y="52.1">SHAPE</text>
<text x="86.4" y="52.1">SIZE</text>
<text x="112.1" y="52.1">HOLE</text>
<text x="27.1" y="57">1</text>
<text x="43.4" y="57">TH</text>
<text x="58.6" y="57">Square</text>
<text x="85.6" y="57">55 mil</text>
<text x="112.3" y="57">28 mil</text>
<text x="24.7" y="61.9">2-40</text>
<text x="43.4" y="61.9">TH</text>
<text x="58.8" y="61.9">Round</text>
<text x="85.6" y="61.9">55 mil</text>
<text x="112.3" y="61.9">28 mil</text>
<text x="161.1" y="73.8">Scale 1:2</text>
<text x="19" y="78.7">Author: Ivex</text>
<text x="19" y="83.7">Source: DIGIKEY CATALOG NO. 941, PAGE 64</text>
<text x="19" y="88.6">Size: 2400 x 655 mil</text>
<text x="23.2" y="99.7">PIN(s)</text>
<text x="77.8" y="97.2">PAD</text>
<text x="27.1" y="107.1">1</text>
<text x="41.3" y="102.2">TYPE</text>
<text x="43.4" y="107.1">TH</text>
<text x="57.9" y="102.2">SHAPE</text>
<text x="58.6" y="107.1">Square</text>
<text x="85.6" y="107.1">55 mil</text>
<text x="86.4" y="102.2">SIZE</text>
<text x="112.1" y="102.2">HOLE</text>
<text x="112.3" y="107.1">28 mil</text>
<text x="24.7" y="112">2-48</text>
<text x="43.4" y="112">TH</text>
<text x="58.8" y="112">Round</text>
<text x="85.6" y="112">55 mil</text>
<text x="112.3" y="112">28 mil</text>
<text x="161.1" y="123.9">Scale 1:2</text>
<text x="19" y="128.8">Author: Ivex</text>
<text x="19" y="133.8">Source: DIGIKEY CATALOG NO. 941, PAGE 64</text>
<text x="19" y="138.7">Size: 2600 x 655 mil</text>
<text x="23.2" y="149.8">PIN(s)</text>
<text x="77.8" y="147.3">PAD</text>
<text x="41.3" y="152.3">TYPE</text>
<text x="57.9" y="152.3">SHAPE</text>
<text x="86.4" y="152.3">SIZE</text>
<text x="112.1" y="152.3">HOLE</text>
<text x="27.1" y="157.2">1</text>
<text x="43.4" y="157.2">TH</text>
<text x="58.6" y="157.2">Square</text>
<text x="85.6" y="157.2">55 mil</text>
<text x="112.3" y="157.2">28 mil</text>
<text x="24.7" y="162.1">2-52</text>
<text x="43.4" y="162.1">TH</text>
<text x="58.8" y="162.1">Round</text>
<text x="85.6" y="162.1">55 mil</text>
<text x="112.3" y="162.1">28 mil</text>
<text x="161.1" y="174">Scale 1:2</text>
<text x="19" y="178.9">Author: Ivex</text>
<text x="19" y="183.9">Source: DIGIKEY CATALOG NO. 941, PAGE 64</text>
<text x="19" y="188.8">Size: 3200 x 655 mil</text>
<text x="77.8" y="197.4">PAD</text>
<text x="23.2" y="199.9">PIN(s)</text>
<text x="41.3" y="202.4">TYPE</text>
<text x="57.9" y="202.4">SHAPE</text>
<text x="86.4" y="202.4">SIZE</text>
<text x="112.1" y="202.4">HOLE</text>
<text x="27.1" y="207.3">1</text>
<text x="43.4" y="207.3">TH</text>
<text x="58.6" y="207.3">Square</text>
<text x="85.6" y="207.3">55 mil</text>
<text x="112.3" y="207.3">28 mil</text>
<text x="24.7" y="212.2">2-64</text>
<text x="43.4" y="212.2">TH</text>
<text x="58.8" y="212.2">Round</text>
<text x="85.6" y="212.2">55 mil</text>
<text x="112.3" y="212.2">28 mil</text>
</g>
</svg>
